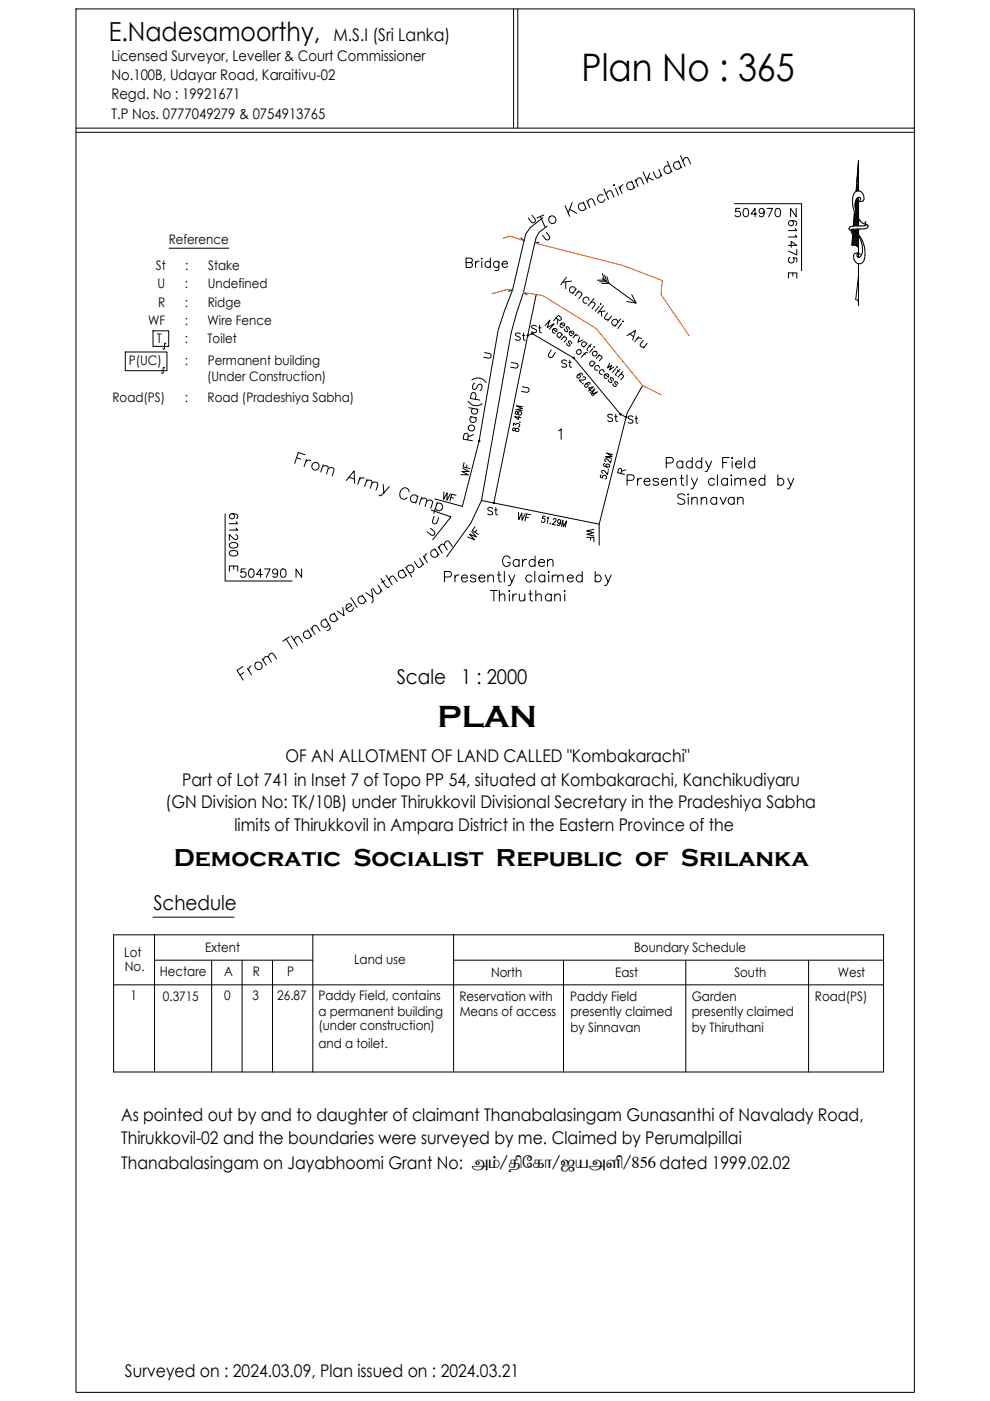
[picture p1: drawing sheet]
<svg xmlns="http://www.w3.org/2000/svg" width="210mm" height="297mm" viewBox="0 0 210 297" stroke-linecap="round" stroke-linejoin="round" font-family="sans-serif">
<!-- layer: OBJ-MAN-MADE -->
<path d="M110.4 50.4l.7 .6-2.4 10.5-.9 .3M114.3 51.4l-.9 .1-2.4 10.5 .7 .5" fill="none" stroke="#000" stroke-width=".21"/>
<!-- layer: BOUND-RG-GEN -->
<path d="M136.2 81.7l-3.2 5.9-6 23.5v4.5" fill="none" stroke="#000" stroke-width=".21"/>
<!-- layer: BOUND-WF-GEN -->
<path d="M108.7 61.5l-1.7 4.3-1.4 4.2-4 23.5-3.6 13.9M111 62l-1.5 4.4-1.1 4.1-6.3 35.6M91.4 108.1l4.2 1.5-3.9 4.8M127 111.1l-24.9-5-2.3 4.9-5.1 7" fill="none" stroke="#000" stroke-width=".21"/>
<!-- layer: WATER-OTHER -->
<path d="M113.4 51.5l18.8 4.8 8.2 3.2-.2 2.9 5.9 8.7M111 62l4.1 .7 11.3 6.9 9.8 12.1 4 2" fill="none" stroke="#ff7f00" stroke-width=".21"/>
<!-- layer: INSET 6 -->
<path d="M106.7 50.5l1.4-.4 3 .9M108.7 61.5l-1.2-.1-3.2 .9" fill="none" stroke="#f00" stroke-width=".21"/>
<!-- layer: BOUNDARY BODY -->
<g fill="none" stroke="#000" stroke-width=".21">
<path d="M16.1 1.9h177.8v293.3h-177.8zM108.9 1.9v25.3M109.8 1.9v25.3M16.1 28.1h177.8M16.1 27.2h177.8M24.1 198.2h163.2v29.1h-163.2zM32.5 194.5h17.1M32.8 198.2v29.1M66.3 198.2v29.1M96.2 198.2v29.1M24.1 208.8h163.2M32.8 203.6h33.5"/>
<path d="M44.9 203.6v23.7M51.3 203.6v23.7M57.8 203.6v23.7M96.2 203.6h91.1M119.5 203.6v23.7M145.4 203.6v23.7M171.4 203.6v23.7"/>
</g>
<!-- layer: CLI-ARR-NOR -->
<g fill="none" stroke="#000" stroke-width=".21">
<path d="M181.6 39.9h.4M181.6 39.7h.4M181.6 39.6h.4M181.6 39.5h.4M181.6 39.3h.4M181.6 39.2h.4M181.6 39h.4M181.7 38.8h.3M181.7 38.6h.3M181.7 38.5h.3M181.7 38.3h.3M181.7 38.2h.3"/>
<path d="M181.7 38.1h.3M181.7 37.8h.3M181.7 37.6h.3M181.7 37.5h.3M181.8 37.4h.2M181.8 37.2h.2M181.8 37.1h.2M181.8 36.9h.2M181.8 36.8h.2M181.8 36.7h.2M181.8 36.5h.2M181.8 36.4h.2"/>
<path d="M181.8 36.2h.2M181.9 36.1h.1M181.9 36h.1M181.9 35.8h.1M181.9 35.7h.1M181.9 35.5h.1M181.9 35.4h.1M181.9 35.1h.1M181.9 35h.1M182 34.8h.1M182 34.7h.1M182 34.6h.1"/>
<path d="M182 34.4h.1M182 35.3h.1M182 37.9h-.3h.3M180.1 48.6v.1M180.1 48.7l.5 .4M180.6 49v.3l-.1 .1M180.6 48.6l-.1 .2 .1 .2M180.6 52h1.4M180.6 51.8h1.4M180.6 51.7h1.4M180.7 51.5h1.3M180.7 51.4h1.3"/>
<path d="M180.7 48.8l1 .6M180.7 51.3h1.3M180.7 51.1h1.3M180.7 51h1.3M180.7 50.8h1.3M180.7 50.7h1.3M180.7 50.6h1.3M180.7 50.4h1.3M180.8 50.3h1.2M180.8 50.1h1.2M180.8 42.3a6 6 0 0 0 1.2 4.2M180.8 50h1.2"/>
<path d="M180.8 42.2a1.45 1.45 0 0 1 1.3-1.7 1.43 1.43 0 0 1 .9 2.1l-.7 .1M180.8 49.9h1.2M180.8 49.7h1.2M180.8 49.6h1.2M180.8 49.4h1.2M180.8 49.3h1.2M180.8 49.2h1.2M180.8 49h1.2M180.9 48.9h1.1M180.9 48.7h1.1M180.9 48.6l-.3 3.4a1.49 1.49 0 0 1 1.4 .5M181 47.8h1"/>
<path d="M181 48.6h-.4M181 47.6h1M181 47.5h1M181 47.3h1M181 47.2h1M181 47.1h1M181 46.9h1M181 46.8h1M181 46.6h1M181 46.5h1l.7 .7 .8 .4M181 46.4h.9M181.1 46.2h.7"/>
<path d="M181.1 46.1h.6M181.1 45.9h.5M181.1 45.8h.5M181.1 45.7h.4M181.1 45.5h.3M181.1 45.4h.2M181.1 45.2h.2M181.2 45l-.3 3M181.3 43.4v.8l.7 .1M181.3 43.3h.7M181.3 43.4h.7M181.3 43.6h.7"/>
<path d="M181.3 43.1h.7M181.3 43.7h.7M181.3 43.8h.7M181.3 44h.7M181.3 43h.7M181.3 44.1h.7M181.3 42.9h.7M181.3 44.2l.2 .6M181.4 44.4h.6M181.4 42.7h.6M181.4 44.5h.6M181.4 44.7h.6"/>
<path d="M181.4 42.6h.6M181.5 44.8l.5 1.5M181.5 44.9h.5M181.5 42.4h.5M181.5 52.1h.5M181.5 40.4h.5M181.5 40.3h.5M181.5 40.2h.5M181.5 42.3h.5M181.5 40h.5M181.6 45.2h.4M181.6 48.6h-.6"/>
<path d="M181.6 42.2l-.3 1.2M181.6 42.2h.4M181.6 45.3h.4M181.7 45.5h.3M181.7 49.4a5.6 5.6 0 0 1 1.2 6.2M181.7 45.6h.3M181.7 48.6h.3M181.7 48.6h-.1M181.7 42h.3M181.8 42.4l.4 .3M181.8 52.2h.2M181.8 45.7h.2"/>
<path d="M181.8 49.5l.5 1M181.8 45.9h.2M181.9 46h.1M181.9 53.7a.48 .48 0 0 0-.1 .8 .48 .48 0 0 0 .8-.4M181.9 53.7l.5 .2M181.9 52.4h.1M181.9 53.7a.74 .74 0 0 0-.8 .2 .74 .74 0 0 0-.1 .8 1.15 1.15 0 0 0 .7 1.1 1.15 1.15 0 0 0 1.2-.2M182 41.8l-.4 .4M182 55.9v2.6l-.6 5 .4 .1 .2 .4M182 45h-.5h.5M182 40.5v-6.5l-.5 6.6M182 48.6v1.2"/>
<path d="M182 49.9v4.7M182 58.5v6.3M182 47.9l-1.4 .1a.52 .52 0 0 0-.5 .6M182 41.8v6.1M182 46.3l.4 .6M182.2 41.9a.54 .54 0 0 1 .1 .8M182.2 41.8h-.2M182.3 50.5l.5 1.5v1.6M182.8 53.6l-.2 .5M183 48.5l-1 .1M183.4 47.2a.37 .37 0 0 1 .2 .5 .37 .37 0 0 1-.5 .2h-1.1M183.5 47.4l.4 .3"/>
<path d="M183.6 47l-.2 .2M183.6 48.4l-.5 .1M183.9 47.7l.1 .1M184 47.8a.45 .45 0 0 1-.4 .6"/>
</g>
<!-- layer: BOUND-OTHER-GEN -->
<path d="M35.9 52.6h12.6M115.1 46.1l-2.7 2.2-.9 1.4-.4 1.3M116 47.9l-1.8 1.4-.5 1.2-.3 1M155.7 43.2h14.2v14.2M113.7 62.4l-1.8 8.7M132.7 88.5l-1.1-.7-9.9-11.9-8.9-5.2-.9 .4-7.2 35.5M47.7 109v14.2h14.3" fill="none" stroke="#000" stroke-width=".21"/>
<!-- layer: VIR-CLITCH -->
<path d="M34.9 78l-.1-.1-.2 .1v1l-.2 .2-.1-.2M35.2 72.9l-.1-.1h-.2v1.2h-.2l-.1-.1" fill="none" stroke="#000" stroke-width=".21"/>
<!-- layer: TEXT-INFO-PLAN -->
<g fill="none" stroke="#000" stroke-width=".21">
<path d="M130.2 39.1l.1 .1v.1h-.2zM130.5 39.9l.6 1.5M131.2 39.6l.7 1.4M132.1 39.2a.79 .79 0 0 0-.6 1M133.9 38.4l.7 1.5M134 38.7a.78 .78 0 0 0-1.1 .4 .78 .78 0 0 0 .5 1 .78 .78 0 0 0 1-.5M134.7 38.1l.6 1.5M134.8 38.5l.4-.7 .6-.1 .7 1.4M136.4 36.4l.9 2.3M137.4 37.7l1.1 .5M137.8 36.7l-.7 1.6M138.5 36.4l.7 1.3 .6-.1 .3-.6"/>
<path d="M139.7 35.9l.6 1.5M141.5 34.2l1 2.3M142 35.3a.78 .78 0 0 0-1.1 .3 .78 .78 0 0 0 .4 1.1 .78 .78 0 0 0 1-.6M143.8 34.1l.7 1.5M144 34.4a.78 .78 0 0 0-1.1 .4 .78 .78 0 0 0 .4 1 .78 .78 0 0 0 1.1-.5M144.3 33l.9 2.3M144.8 34.2l.3-.7 .6-.1 .7 1.4M98.8 55.7l1.2-.1 .2-.3-.1-.4-.4-.2h-.9v2h.9a.52 .52 0 0 0 .5-.5 .52 .52 0 0 0-.5-.5M100.8 55.4v1.3M101.6 55.4a.64 .64 0 0 0-.8 .6M102.2 54.7v.2zM102.2 55.4v1.3"/>
<path d="M104 55.7a.64 .64 0 0 0-1-.1 .64 .64 0 0 0 0 .9 .64 .64 0 0 0 1-.1M104 54.7v2M105.8 55.4v1.5a.52 .52 0 0 1-.3 .5 .52 .52 0 0 1-.6-.1M105.8 55.7a.64 .64 0 0 0-1-.1 .64 .64 0 0 0 0 .9 .64 .64 0 0 0 1-.1M106.4 56h1.2a.61 .61 0 0 0-.9-.6 .61 .61 0 0 0-.2 1 .6 .6 0 0 0 1.1 0M115.8 49.3l.7 .8a.51 .51 0 0 1-.1 .7 .51 .51 0 0 1-.7-.1l-.7-.8M119.8 43.6l1 2.3M120 59.8l-.1 1.4M120.1 58.8l-1.2 1.6M120.8 44.4l1.5 .8M121.2 59.6l-1.9 .2M121.3 43l-.8 2.1"/>
<path d="M123.7 42.8l.6 1.5M123.8 43.2a.78 .78 0 0 0-1.1 .3 .78 .78 0 0 0 .5 1.1 .78 .78 0 0 0 1-.6M124.4 42.5l.7 1.5M124.6 42.9l.3-.6 .6-.1 .7 1.3M127.9 41.4a.78 .78 0 0 0-1.1 .4 .78 .78 0 0 0 .4 1 .78 .78 0 0 0 1-.5M128 40.1l1 2.2M128.5 41.2l.4-.6 .6-.2 .7 1.4M110.3 70.8a.59 .59 0 0 0-.5-.2 .59 .59 0 0 0-.5 .4l.1 .2 .8 .3 .1 .4a.68 .68 0 0 1-1 0M115.6 69l1-1.1-.6 1.5 1.5-.7-1 1.1M117.3 69.8l.7 .6a.5 .5 0 0 0-.2-.7 .5 .5 0 0 0-.7 .1 .5 .5 0 0 0 .1 .7l.5 .1M117.9 67.4l.7 .5h.3l.1-.3-.6-.8-1 1.2M118.3 67.7l-.2 1"/>
<path d="M118.9 68.6l.7 .6a.5 .5 0 0 0-.2-.7 .5 .5 0 0 0-.6 .1 .5 .5 0 0 0 0 .7l.5 .2M119.1 71.1a.49 .49 0 0 0-.5-.6 .49 .49 0 0 0-.5 .6 .49 .49 0 0 0 .6 .4M119.3 70.9l-.7 .8M119.5 71.5h.4l.3 .3-.6 .8M119.7 71.2l-.7 .8M119.7 69.8a.43 .43 0 0 0 .2 .4 .43 .43 0 0 0 .4 0l-.2-.9a.46 .46 0 0 1 .6 .5M120.2 72.8a.44 .44 0 0 0 .1 .4 .44 .44 0 0 0 .5 .1l-.2-1a.47 .47 0 0 1 .6 .6M120.9 70.3l.6 .6a.5 .5 0 0 0-.1-.7 .5 .5 0 0 0-.7 .1 .5 .5 0 0 0 .1 .7l.5 .2M121.9 71.2l.4-.1 .3 .1M122 61.5a.64 .64 0 0 0-.7-.7 .64 .64 0 0 0-.6 .8 .64 .64 0 0 0 .8 .5M122.2 70.8l-.7 .8M122.2 61.2l-.8 1.1"/>
<path d="M122.5 61.9h.6l.3 .4-.7 1M122.7 61.6l-.8 1.1M122.9 71.5l-.4 1.1 1.1-.5M123.8 74.9l.4 .3M124.3 73a.49 .49 0 0 0-.5-.5 .49 .49 0 0 0-.5 .5 .49 .49 0 0 0 .6 .5M124.5 72.8l-.7 .8M124.6 74.9l-.3-.2-.2 .1-.8 1M124.9 73.2l.3 .3M124.9 63.7a.64 .64 0 0 0-.7-.7 .64 .64 0 0 0-.6 .8 .64 .64 0 0 0 .8 .5M125.3 64.1h.6l.3 .3-.7 1.1M125.4 72.9l-.9 1-.1 .2 .2 .3M125.7 73.9l-.7 .8"/>
<path d="M125.9 73.5l.1 .1zM125.9 63.3l-1.2 1.5M126 77.1a.5 .5 0 0 0-.5-.5 .5 .5 0 0 0-.5 .5 .5 .5 0 0 0 .6 .5M126.2 76.9l-.7 .8M126.9 75.4h.5l.2 .3-.5 .8M127 64.9l-.8 1.1M127.1 78a.5 .5 0 0 0-.5-.5 .5 .5 0 0 0-.5 .6 .5 .5 0 0 0 .6 .4M127.1 75.2l-.7 .8M127.3 64.4l.1 .2zM127.5 66l.1 1.1M128 64.8l-1.3 1.6M128.1 78.9a.5 .5 0 0 0-.5-.5 .5 .5 0 0 0-.5 .5 .5 .5 0 0 0 .6 .5"/>
<path d="M128.3 79.4l.6 .6a.5 .5 0 0 0-.1-.7 .5 .5 0 0 0-.7 .1 .5 .5 0 0 0 .1 .7l.5 .1M128.3 65.9l-1.3 .2M128.8 66.3l-.6 1.1 .3 .4 .6-.1M129.3 77l-.5 1 .9-.6-.5 1 .9-.6M129.7 67l-.8 1M130.5 78.2l-.7 .7M130.8 77.8l.1 .1zM130.9 78.5l.4 .4M131 68.4a.64 .64 0 0 0-.7-.7 .64 .64 0 0 0-.6 .8 .64 .64 0 0 0 .8 .5M131.4 78.3l-.8 .9-.1 .2 .2 .3M131.5 79.4h.5l.2 .3-.6 .8M131.6 67.6l-1.2 1.6"/>
<path d="M131.8 68.6l-.8 1.1M132 78.8l-1 1.2M132 68.1l.2 .1zM132.9 71.2l1.9-1.2-.7 2.1M133.6 70.8l.7 .6M135.1 71.8a.63 .63 0 0 1 .9 .1M135.4 71.4l-.8 1M136.4 72.1l-.7 1.1 .3 .4 .6-.1M137.2 72.8l-.8 1M62.9 97l.9 .3M64.7 96.4l-1.5-.5-.7 2.4M65 97.4l-.5 1.5"/>
<path d="M65.9 97.7a.79 .79 0 0 0-1.1 .3M68.4 99l.7-.3 .5 .3-.4 1.5M68.5 98.5l-.5 1.6M69.6 99.4l.7-.3 .5 .3-.4 1.5M99.1 93.3l.1-1.2-.2-.2h-.4l-.3 .4-.1 .8 2 .3M99.3 85.1a2.06 2.06 0 0 0 2.9 .5M99.4 86.4l2 .4M99.7 88.3l1.3 .3M100 88.4a.64 .64 0 0 0-.3 .9 .64 .64 0 0 0 1 .2 .64 .64 0 0 0 .1-1M100.1 80.6a2.08 2.08 0 0 1 3 .5M100.3 86.6a.64 .64 0 0 0-.2 .9 .64 .64 0 0 0 .9 .2 .64 .64 0 0 0 .1-1M100.4 92.1l-1.1 .5"/>
<path d="M100.6 81.2a.75 .75 0 0 0-.4 .7 .75 .75 0 0 0 .4 .7l.3-.1 .5-.9 .6-.1a.89 .89 0 0 1-.2 1.3M100.8 84.7l.1-.9a.52 .52 0 0 0-.4-.6 .52 .52 0 0 0-.6 .4l-.2 .9 2 .3M129 80.5a.39 .39 0 0 0 .2 .5 .39 .39 0 0 0 .5-.1l-.3-.8a.47 .47 0 0 1 .6 .5M130 81.4a.43 .43 0 0 0 .1 .4 .43 .43 0 0 0 .5 0l-.2-.9a.46 .46 0 0 1 .6 .6M141.3 98.2h.9a.58 .58 0 0 0 .6-.6 .58 .58 0 0 0-.6-.6h-.9v2.2M144.8 98.1a.71 .71 0 0 0-1.1-.1 .71 .71 0 0 0 0 1 .71 .71 0 0 0 1.1-.1M144.8 97.7v1.5M146.8 98.1a.71 .71 0 0 0-1.1-.1 .71 .71 0 0 0 0 1 .71 .71 0 0 0 1.1-.1M146.8 97v2.2M148.8 98.1a.71 .71 0 0 0-1.1-.1 .71 .71 0 0 0 0 1 .71 .71 0 0 0 1.1-.1M148.8 97v2.2M149.6 97.7l.7 1.5 .6-1.5"/>
<path d="M150.3 99.2l-.5 .8h-.3M153.2 98.1h.9M154.6 97h-1.4v2.2M155.2 97v.2zM155.2 97.7v1.5M156 98.4h1.2a.68 .68 0 0 0-.9-.6 .68 .68 0 0 0-.2 1.1 .67 .67 0 0 0 1.1 0M157.9 97v2.2M160 98.1a.71 .71 0 0 0-1-.1 .71 .71 0 0 0 0 1 .71 .71 0 0 0 1-.1M160 97v2.2M73.4 101.9l1.7-2.1 .1 2.7M74 101.2l1.1 .4M76.4 101.1l-.5 1.6"/>
<path d="M77.2 101.4a.8 .8 0 0 0-1.1 .4M77.7 102l.7-.2 .5 .3-.4 1.4M77.8 101.6l-.5 1.5M78.9 102.4l.7-.2 .5 .3-.4 1.4M81.2 102.7l.2 1.8 1.2-1.3M81.4 104.5l-.6 .5h-.4M86.7 104.3a.9 .9 0 0 0-.8-.9 .9 .9 0 0 0-.9 .7 1.07 1.07 0 0 0-.2 1.1 1.07 1.07 0 0 0 1 .6l.5-.3M87.9 119.1l.9 1.2 .5-.2 .3-.7M88.5 105.5a.78 .78 0 0 0-1-.5 .78 .78 0 0 0-.4 1.1 .78 .78 0 0 0 1.1 .3M88.6 105.2l-.5 1.5M89 118.4l.8 1.4M89.3 105.9l.7-.3 .5 .3-.4 1.5"/>
<path d="M89.4 105.4l-.5 1.6M89.7 117.9l.9 1.4M90.5 106.3l.7-.3 .5 .3-.4 1.5M90.5 117.4a.79 .79 0 0 0-.4 1.1M92 109.4l-.3 1.1 .1 .4 .2 .1a.47 .47 0 0 0 .6-.2l.4-1M92.2 116.3l.9 1.4M92.4 116.6a.78 .78 0 0 0-1.1 .5 .78 .78 0 0 0 .7 1 .78 .78 0 0 0 .9-.7M92.9 115.9l.9 1.4M93.1 116.3l.3-.7 .5-.2 .9 1.2M94.2 115.6l.2-.7 .6-.2 .9 1.2M136 101.4a.72 .72 0 0 0-.8 .7M136.6 102.1h1.2a.68 .68 0 0 0-.9-.6 .68 .68 0 0 0-.2 1.1 .67 .67 0 0 0 1.1 0"/>
<path d="M139.6 101.7a.67 .67 0 0 0-1.1 0l.3 .4 .7 .2 .1 .3a.67 .67 0 0 1-1.1 0M140.3 102.1h1.2a.68 .68 0 0 0-.9-.6 .68 .68 0 0 0-.2 1.1 .67 .67 0 0 0 1.1 0M142.2 101.8l.5-.4 .5 .1 .1 1.4M142.2 101.4v1.5M144.2 101.4h.7M144.5 100.7v1.8l.1 .3 .4 .1M145.2 105a.84 .84 0 0 0-.8-.3 .84 .84 0 0 0-.7 .5l.2 .4 .9 .3a.54 .54 0 0 1 .4 .4 .54 .54 0 0 1-.2 .5 1.02 1.02 0 0 1-1.3-.2M145.7 100.7v2.2M145.8 104.8h.2zM145.9 105.4v1.5M146.6 101.4l.6 1.5 .7-1.5M146.7 105.9l.5-.5 .5 .2 .1 1.3"/>
<path d="M146.7 105.4v1.5M147.2 102.9l-.4 .7h-.3M148.7 105.9l.5-.5 .5 .2 .1 1.3M148.7 105.4v1.5M151.5 101.7a.71 .71 0 0 0-1.1-.1 .71 .71 0 0 0 0 1.1 .71 .71 0 0 0 1.1-.1M152 105.8a.71 .71 0 0 0-1.1-.1 .71 .71 0 0 0 0 1 .71 .71 0 0 0 1.1-.1M152 105.4v1.5M152.1 100.7v2.2M152.7 105.4l.6 1.5 .7-1.5M154.2 101.7a.71 .71 0 0 0-1-.1 .71 .71 0 0 0 0 1.1 .71 .71 0 0 0 1-.1M154.2 101.4v1.5M155.1 100.7v.2z"/>
<path d="M155.1 101.4v1.5M155.7 105.8a.71 .71 0 0 0-1.1-.1 .71 .71 0 0 0 0 1 .71 .71 0 0 0 1.1-.1M155.7 105.4v1.5M155.8 101.8l.5-.4 .6 .1 .1 1.4M155.8 101.4v1.5M156.4 105.9l.5-.5 .6 .2 .1 1.3M156.4 105.4v1.5M157 101.8l.5-.4 .5 .1 .1 1.4M159 102.1h1.3a.68 .68 0 0 0-1-.6 .68 .68 0 0 0-.2 1.1 .67 .67 0 0 0 1.2 0M162.2 101.7a.71 .71 0 0 0-1.1-.1 .71 .71 0 0 0 0 1.1 .71 .71 0 0 0 1.1-.1M162.2 100.7v2.2M164.9 101.7a.71 .71 0 0 1 1.1-.1 .71 .71 0 0 1 0 1.1 .71 .71 0 0 1-1.1-.1"/>
<path d="M164.9 100.7v2.2M167 101.4l.7 1.5 .6-1.5M167.7 102.9l-.3 .6-.5 .1M55.6 139.7l.9 1.4M56.9 139.4l.3-.7 .5-.2 .9 1.2M60.7 135.5l1.3 2M61.3 135.1l-1.3 .8M61.7 134.8l1.3 2.1M62.4 135.9l.3-.7 .5-.2 .9 1.2M65.2 133.5l.9 1.4M65.4 133.8a.78 .78 0 0 0-1 .6 .78 .78 0 0 0 .6 .9 .78 .78 0 0 0 .9-.7M65.9 133.1l.9 1.4"/>
<path d="M66.1 133.5l.3-.7 .5-.2 .9 1.2M68.9 131.2l1.1 1.9a.68 .68 0 0 1-.7 .6M69.1 131.5a.78 .78 0 0 0-1 .5 .78 .78 0 0 0 .6 1 .78 .78 0 0 0 .9-.8M70.8 130l.9 1.3M71 130.3a.78 .78 0 0 0-1 .5 .78 .78 0 0 0 .6 1 .78 .78 0 0 0 .9-.7M72.7 128.8l.3 1.7-1.5-1M74.4 126.7l1.3 2.1M74.9 128.9a.78 .78 0 0 1-.8 .7 .78 .78 0 0 1-.7-.9 .78 .78 0 0 1 .9-.7l.3 .4-1.2 .7M76.8 126.2l.9 1.3M77 126.5a.78 .78 0 0 0-1 .5 .78 .78 0 0 0 .6 1 .78 .78 0 0 0 .9-.8M78.8 124.9l.2 1.8-1.4-1M79 126.7l.1 .7-.3 .4"/>
<path d="M79 124.7l1 1.2 .5-.2 .3-.7M80.1 124l.9 1.4M80.8 122.7l1 1.6 .3 .3 .5-.2M81.6 123.1l-.7 .4M81.8 122l1.4 2M82.5 123l.3-.7 .5-.2 .9 1.2M85.3 120.7l.9 1.4M85.5 121a.78 .78 0 0 0-1 .5 .78 .78 0 0 0 .6 1 .78 .78 0 0 0 .9-.7M86 120.3l1.3 2M86.2 120.6a.78 .78 0 0 1 .9-.8 .78 .78 0 0 1 .6 1 .78 .78 0 0 1-1 .5M94.2 122.3h1a.58 .58 0 0 0 .5-.6 .58 .58 0 0 0-.5-.5h-1v2.2M96.5 121.9v1.5"/>
<path d="M97.3 121.9a.72 .72 0 0 0-.8 .6M97.8 122.5h1.3a.68 .68 0 0 0-1-.5 .68 .68 0 0 0-.2 1.1 .67 .67 0 0 0 1.2 0M100.9 122.2a.67 .67 0 0 0-1.2 0l.4 .3 .7 .3 .1 .3a.67 .67 0 0 1-1.2 0M101.5 122.5h1.3a.68 .68 0 0 0-1-.5 .68 .68 0 0 0-.2 1.1 .67 .67 0 0 0 1.2 0M103.4 122.3l.6-.4 .5 .1 .1 1.4M103.4 121.9v1.5M104 125.2h1.5M104.7 125.2v2.2M105.8 121.2v1.8l.1 .3 .4 .1M105.9 126.4l.5-.5 .5 .1 .1 1.4M105.9 125.2v2.2M106.9 121.2v2.2"/>
<path d="M107.9 121.9l.6 1.5 .7-1.5M107.9 125.3h.2zM108 125.9v1.5M108.5 123.4l-.4 .7h-.3M108.7 125.9v1.5M109.6 125.9a.72 .72 0 0 0-.9 .7M110.1 125.9l.1 1.4 .5 .1 .6-.4M111.3 125.9v1.5M112.1 125.9h.8M112.4 125.2v1.8l.1 .3 .5 .1M112.8 122.2a.71 .71 0 0 0-1.1-.1 .71 .71 0 0 0 0 1.1 .71 .71 0 0 0 1.1-.1M113.4 121.2v2.2"/>
<path d="M113.6 126.4l.5-.5 .6 .1 .1 1.4M113.6 125.2v2.2M115.5 122.2a.71 .71 0 0 0-1-.1 .71 .71 0 0 0 0 1.1 .71 .71 0 0 0 1-.1M115.5 121.9v1.5M116.4 121.9v1.5M116.9 126.3a.71 .71 0 0 0-1.1-.1 .71 .71 0 0 0 0 1 .71 .71 0 0 0 1.1-.1M116.9 125.9v1.5M117.1 122.3l.5-.4 .6 .1 .1 1.4M117.1 121.9v1.5M117.6 126.4l.6-.5 .5 .1 .1 1.4M117.6 125.9v1.5M118.3 122.3l.5-.4 .5 .1 .1 1.4"/>
<path d="M119.6 125.3h.2zM119.7 125.9v1.5M120.3 122.5h1.2a.68 .68 0 0 0-.9-.5 .68 .68 0 0 0-.2 1.1 .67 .67 0 0 0 1.1 0M123.4 122.2a.71 .71 0 0 0-1-.1 .71 .71 0 0 0 0 1.1 .71 .71 0 0 0 1-.1M123.4 121.2v2.2M126.2 122.2a.71 .71 0 0 1 1-.1 .71 .71 0 0 1 0 1.1 .71 .71 0 0 1-1-.1M126.2 121.2v2.2M128.3 121.9l.6 1.5 .7-1.5M128.9 123.4l-.3 .6-.4 .1M51.5 141.3l-1.3 .8 1.4 2.1M51.7 142.6l-.8 .5M52.5 141.7l.8 1.4"/>
<path d="M53.2 141.2a.78 .78 0 0 0-.4 1.1M55.8 140.1l.3-.7 .5-.2 1 1.2"/>
<circle cx="117.1" cy="46.6" r=".81"/>
<circle cx="126.1" cy="75" r=".51"/>
<circle cx="66.9" cy="98.8" r=".8"/>
<circle cx="99.9" cy="90.7" r=".66"/>
<circle cx="54.8" cy="141.1" r=".81"/>
</g>
<!-- layer: POINT-FS -->
<circle cx="101.6" cy="93.5" r=".15" fill="none" stroke="#000" stroke-width=".21"/>
<!-- layer: VIR-ARROW -->
<path d="M127.7 59l7.2 5.3-2-.4M127.7 58l.4 1.4h-1.4M128.2 58.3l.4 1.4-1.5 .1M128.7 58.7l.4 1.4h-1.5M134 62.5l.9 1.8" fill="none" stroke="#000" stroke-width=".21"/>
<!-- layer: 0 -->
<path d="M26.6 74.6h8.8v4h-8.8zM32.4 70.1h3.4v3.3h-3.4z" fill="none" stroke="#000" stroke-width=".21"/>
<!-- layer: TEXT-LOT -->
<path d="M118.4 91.4l.6-.5v2.3" fill="none" stroke="#000" stroke-width=".21"/>
<!-- layer: TEXT-PLAN -->
<g fill="none" stroke="#000" stroke-width=".21">
<path d="M123.6 80l.4-.1 .1 .2v.3l-1.3 .2 .5 .5M108.8 90.8l-.1 .5h.4a.49 .49 0 0 1 .4-.5 .49 .49 0 0 1 .5 .3 .42 .42 0 0 1-.5 .4 .42 .42 0 0 1-.3-.6zM108.8 90.3l.1-.6 .5 .4a.39 .39 0 0 1 .6-.3 .39 .39 0 0 1-.1 .7M109.4 87.2l-.1 .6h.4a.49 .49 0 0 1 .3-.5 .49 .49 0 0 1 .6 .3 .42 .42 0 0 1-.5 .4 .42 .42 0 0 1-.3-.6zM110 88.2l-.1 .8-.8-.7 1.3 .2M110.2 89.4v.1M110.8 86.2l-1.3-.2 1.2 .6-1.3 .2 1.3 .2M123.6 81.3v.1M124.1 81.5l.2-.1a.35 .35 0 0 1 .4 .3 .35 .35 0 0 1-.4 .4 .35 .35 0 0 1-.3-.4l.1-.2a.63 .63 0 0 1 1-.3v.3M125.1 83.3l1-.8-.7 1.1 1.3-.5-1.1 .8M125.3 82.8l-.5-.5 1-.2-1 .8M128.2 98.3l-.2 .1a.77 .77 0 0 0 1.3 .4 .38 .38 0 0 0-.5-.4 .38 .38 0 0 0-.2 .5l.1 .1"/>
<path d="M129 99.9l-.2 .7-.9-.9-.3 .1v.2l.2 .3M129.6 97.5l-.2 .7-.8-1-.3 .2-.1 .2 .3 .2M129.9 96.4l-1.3-.3 1.2 .7h-1.4l1.3 .4M115.6 109.5l-.5-.1-.1 .6a.4 .4 0 0 1 .5 .1 .4 .4 0 0 1-.1 .5 .4 .4 0 0 1-.6-.2M116 109.8l.3-.1-.3 1.3M116.6 111h.1M117.3 110.2l.3-.3 .2 .1 .1 .3-.8 .9 .7 .1M118.9 110.6l-.2 .3a.36 .36 0 0 1-.5-.5 .36 .36 0 0 1 .7 0v.2a.63 .63 0 0 1-.6 .8l-.2-.2M119 111.6l.3-1.3 .1 1.4 .7-1.3-.3 1.4M127.4 100.7l-.1 .5 .5 .2a.4 .4 0 0 1 .2-.6 .4 .4 0 0 1 .5 .2 .4 .4 0 0 1-.2 .5"/>
</g>
<text font-size="8" x="123.3" y="17.2">Plan No : 365</text>
<text font-size="6.7" x="92.8" y="154.2">PLAN</text>
<text font-size="5.6" x="23.1" y="8.6">E.Nadesamoorthy,</text>
<g font-size="5.3">
<text x="92.8" y="107.6">WF</text>
<text x="108.7" y="111.8">WF</text>
<text x="102.3" y="115.7" transform="rotate(-90 102.3 115.7)">WF</text>
<text x="105.5" y="121.4">Garden</text>
<text x="36.8" y="183.6">Democratic Socialist Republic of Srilanka</text>
</g>
<g font-size="4.9">
<text x="154.5" y="47.3">504970 N</text>
<text x="169.7" y="60.3" transform="rotate(-90 169.7 60.3)">611475 E</text>
<text x="127.7" y="90.7">St</text>
<text x="131.9" y="91">St</text>
<text x="100.5" y="102" transform="rotate(-90 100.5 102)">WF</text>
<text x="49.7" y="123.5">504790 N</text>
<text x="51.2" y="122.4" transform="rotate(-90 51.2 122.4)">611200 E</text>
</g>
<g font-size="4.4">
<text x="110.8" y="48.3">U</text>
<text x="111.5" y="71.6">St</text>
<text x="101.2" y="77.3">U</text>
<text x="115" y="76.9">U</text>
<text x="106.9" y="79.4">U</text>
<text x="117.8" y="79">St</text>
<text x="129.8" y="102">R</text>
<text x="102.3" y="110.4">St</text>
<text x="89.3" y="114.7">U</text>
<text x="126.6" y="116.1" transform="rotate(-90 126.6 116.1)">WF</text>
</g>
<g font-size="4.3">
<text x="84.1" y="145">Scale</text>
<text x="97.8" y="145">1 : 2000</text>
<text x="32.5" y="192.8">Schedule</text>
</g>
<text font-size="4" x="109.4" y="84.3">U</text>
<g font-size="3.7">
<text x="70.7" y="8.6">M.S.I (Sri Lanka)</text>
<text x="60.5" y="161.5">OF AN ALLOTMENT OF LAND CALLED &quot;Kombakarachi&quot;</text>
<text x="38.6" y="166.6">Part of Lot 741 in Inset 7 of Topo PP 54, situated at Kombakarachi, Kanchikudiyaru</text>
<text x="35.1" y="171.4">(GN Division No: TK/10B) under Thirukkovil Divisional Secretary in the Pradeshiya Sabha</text>
<text x="49.7" y="176.3">limits of Thirukkovil in Ampara District in the Eastern Province of the</text>
<text x="25.7" y="237.7">As pointed out by and to daughter of claimant Thanabalasingam Gunasanthi of Navalady Road,</text>
<text x="25.7" y="242.6">Thirukkovil-02 and the boundaries were surveyed by me. Claimed by Perumalpillai</text>
<text x="25.7" y="247.8">Thanabalasingam on Jayabhoomi Grant No: mk;Æ§NfhÆ[amspÆ856 dated 1999.02.02</text>
<text x="26.5" y="292">Surveyed on : 2024.03.09, Plan issued on : 2024.03.21</text>
</g>
<g font-size="3.1">
<text x="23.6" y="17">No.100B, Udayar Road, Karaitivu-02</text>
<text x="23.6" y="13">Licensed Surveyor, Leveller &amp; Court Commissioner</text>
<text x="23.6" y="21">Regd. No : 19921671</text>
<text x="23.6" y="25.2">T.P Nos. 0777049279 &amp; 0754913765</text>
</g>
<g font-size="2.8">
<text x="35.8" y="51.7">Reference</text>
<text x="33" y="57.3">St</text>
<text x="39.3" y="57.3">:</text>
<text x="44.1" y="57.3">Stake</text>
<text x="33.4" y="61.1">U</text>
<text x="33.5" y="65">R</text>
<text x="39.2" y="65">:</text>
<text x="39.2" y="61.1">:</text>
<text x="44.1" y="65">Ridge</text>
<text x="44.1" y="61.1">Undefined</text>
<text x="31.4" y="68.8">WF</text>
<text x="39.2" y="68.8">:</text>
<text x="44" y="68.8">Wire Fence</text>
<text x="27.3" y="77.4">P(UC)</text>
<text x="33.2" y="72.8">T</text>
<text x="39.2" y="72.8">:</text>
<text x="39.2" y="77.4">:</text>
<text x="44" y="72.8">Toilet</text>
<text x="44" y="77.4">Permanent building</text>
<text x="43.9" y="80.7">(Under Construction)</text>
<text x="23.8" y="85.2">Road(PS)</text>
<text x="39.2" y="85.2">:</text>
<text x="44" y="85.2">Road (Pradeshiya Sabha)</text>
<text x="26.3" y="202.8">Lot</text>
<text x="43.5" y="201.8">Extent</text>
<text x="134.5" y="201.8">Boundary Schedule</text>
<text x="26.5" y="206">No.</text>
<text x="33.9" y="206.9">Hectare</text>
<text x="47.6" y="206.9">A</text>
<text x="53.6" y="207">R</text>
<text x="60.9" y="207">P</text>
<text x="75.1" y="204.4">Land use</text>
<text x="104.1" y="207.2">North</text>
<text x="130.4" y="207.2">East</text>
<text x="155.7" y="207.2">South</text>
<text x="177.6" y="207.2">West</text>
<text x="27.7" y="212.1">1</text>
<text x="34.5" y="212.1">0.3715</text>
<text x="47.5" y="212">0</text>
<text x="53.5" y="212">3</text>
<text x="58.8" y="212.1">26.87</text>
<text x="67.5" y="212">Paddy Field, contains</text>
<text x="67.5" y="215.4">a permanent building</text>
<text x="97.4" y="212.3">Reservation with</text>
<text x="97.5" y="215.4">Means of access</text>
<text x="120.9" y="212.3">Paddy Field</text>
<text x="121" y="215.4">presently claimed</text>
<text x="146.7" y="212.3">Garden</text>
<text x="146.7" y="215.4">presently claimed</text>
<text x="172.8" y="212.3">Road(PS)</text>
<text x="67.5" y="218.4">(under construction)</text>
<text x="121" y="218.8">by Sinnavan</text>
<text x="146.7" y="218.8">by Thiruthani</text>
<text x="67.5" y="222.1">and a toilet.</text>
</g>
</svg>
